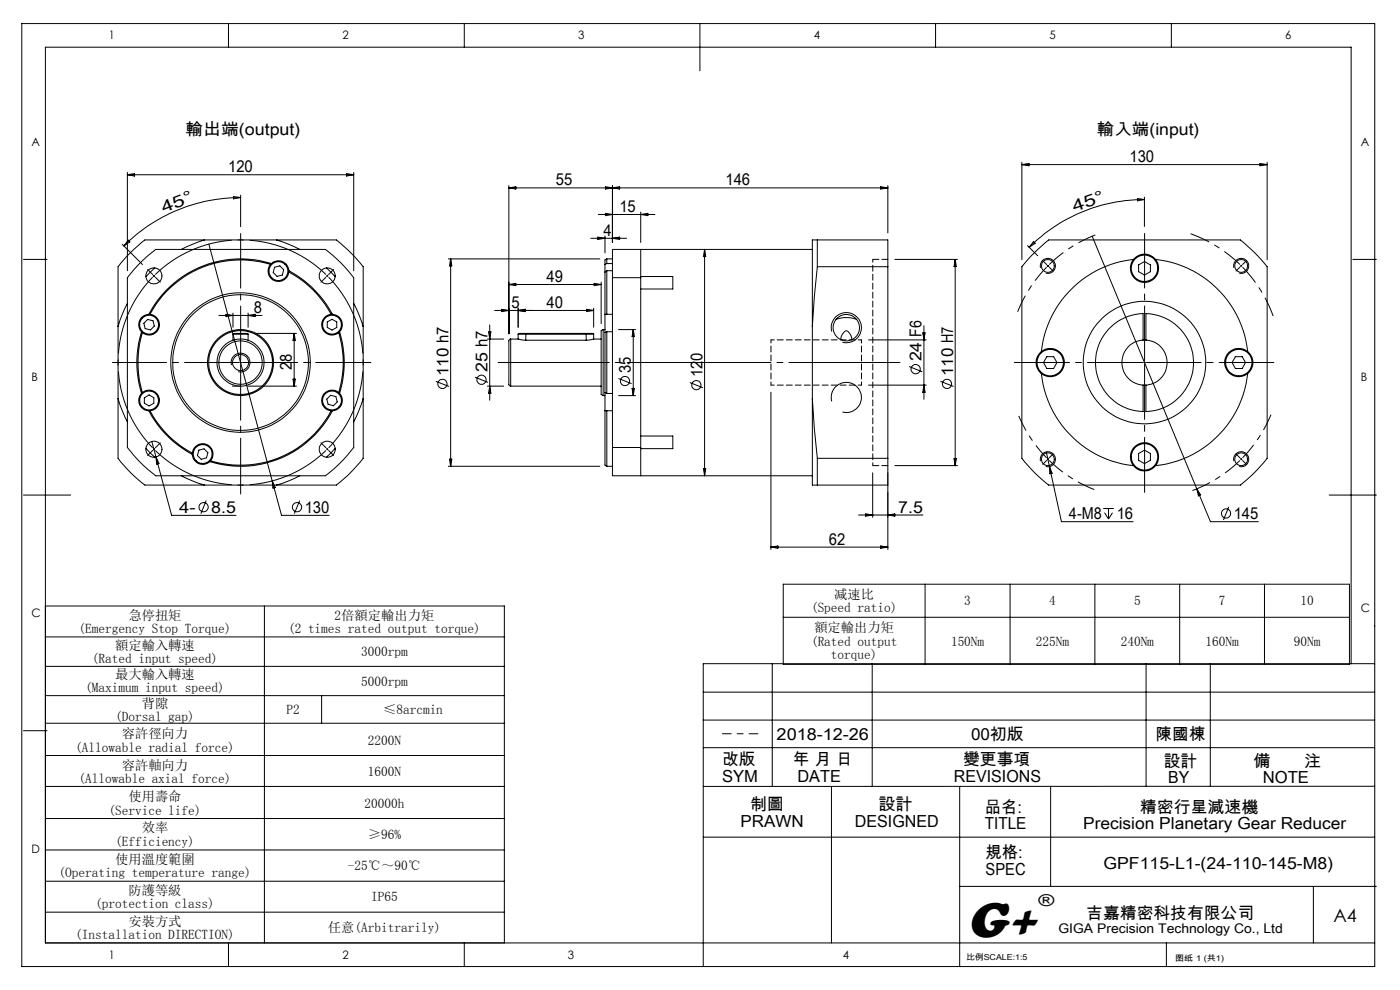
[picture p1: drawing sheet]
<svg xmlns="http://www.w3.org/2000/svg" width="297mm" height="210mm" viewBox="0 0 297 210" stroke-linecap="round" stroke-linejoin="round" font-family="sans-serif">
<g fill="none" stroke="#000" stroke-width=".21">
<path d="M4.6 5h287v200h-287zM48.5 5v5M98.5 5v5M148.5 5v10M198.5 5v5M248.5 5v5M27 36.6v20.8M27 37.1h48M27 37.1l1.5-.3v.6zM73.5 36.8l1.5 .3-1.5 .3zM75 36.6v20.8M107.9 39.4v31.4"/>
<path d="M107.9 39.9h80.4M107.9 39.9l1.5-.3v.5zM128.4 39.6l1.5 .3-1.5 .2zM129.9 39.9l1.5-.3v.5zM129.9 39.4v12M186.8 39.6l1.5 .3-1.5 .2zM188.3 39.4v10M216.8 34.4v20.7M216.8 34.9h52M216.8 34.9l1.5-.2v.5zM267.3 34.7l1.5 .2-1.5 .3zM268.8 34.4v20.7"/>
<path d="M5 55h5M25.9 51.8l4.3 4.3M27.2 50.9l.4 .4-1.3 .9zM29.8 55.7l3.2-2.8h36a30.2 30.2 0 0 1 6 6v36a30.2 30.2 0 0 1-6 6h-36a30.2 30.2 0 0 1-6-6v-36zM32.5 58.4l.3 .3M32.8 58.4l-.3 .3M32.8 56.8l-1.8 1.9M43.4 50.9h-12.7a32.5 32.5 0 0 0-5.7 5.7v12.7M43.4 50.9l-2.5 .9-2.4 1.1M43.4 50.9h15.3M44.3 51.8l15.4 57.5h10.1M49.5 41.7l1.5 .2-1.5 .3z"/>
<path d="M51 41.9a35.1 35.1 0 0 0-24.7 10.3M51 41.4v6.7M57.4 56.1a21.8 21.8 0 0 0-25.6 10.6M57.4 56.1a2.21 2.21 0 0 0 .8 3.5 2.21 2.21 0 0 0 3.1-1.9M57.6 55.9a22 22 0 0 0-26 10.8M57.6 55.9a2.2 2.2 0 0 1 2.3-.4 2.2 2.2 0 0 1 1.4 1.9M57.6 55.9l-.2 .2M58.2 56.7l1.2-.3 .8 .8-.3 1.1-1.1 .3-.8-.8zM58.7 50.9l2.5 .9 2.4 1.1M58.7 50.9h12.7a36 36 0 0 1 5.6 5.7v12.7M61.3 57.7a21.6 21.6 0 0 1 8.9 9M61.3 57.4a22.2 22.2 0 0 1 9.2 9.3"/>
<path d="M61.3 57.4v.3M69.3 56.8l1.8 1.9M95.1 54.9h32.1M95.6 54.9v44M95.6 54.9l.2 1.5h-.4zM125.3 50.5h7.6M126.8 50.3l1.5 .2-1.5 .3zM126.9 45.5h12M127.5 59.9v8.7M128.3 50.1v3.5M128.3 57.7v9M128.3 56.1v1.6"/>
<path d="M128.4 45.3l1.5 .2-1.5 .2zM128.7 57.4v9.3M128.7 54.9v1M128.7 54.9l-.4 .2v1M128.7 54.9h1.2M128.7 57.4l-.4 .3M128.7 57.4h1.2M128.7 55.9l-.4 .2M128.7 55.9h1.2M129.9 50.5l1.5-.2v.5zM129.9 58.9v36M129.9 58.9h6"/>
<path d="M135.9 58.7h6.8v2.6h-6.8M135.9 52.9v6M135.9 45v6.4M135.9 58.9v36M135.9 45.5l1.5-.2v.4zM149.5 52.9v48M149.5 52.9l.2 1.5h-.5zM172.3 52.9h-42.4v6M173.4 56.6l-1.1 12.7M173.4 50.9v5.7M173.4 50.9h14.9v5.7M173.4 50.9h-1.1v18.4"/>
<path d="M173.4 56.6h14.9M188.3 56.6v40.6M189.8 55h13.3M202.6 55v43.8M202.6 55l.3 1.5h-.5zM218 52.1l2.1 2.1M219.3 51.3l.3 .3-1.3 .8zM219.5 53.6l3-2.7h40.6a36 36 0 0 1 5.7 5.7v40.6a32.5 32.5 0 0 1-5.7 5.7h-40.6a32.5 32.5 0 0 1-5.7-5.7v-40.6zM220.7 56.8a1.6 1.6 0 0 1 1.4-2 1.6 1.6 0 0 1 1.8 1.7 1.6 1.6 0 0 1-2 1.5M222.1 56.3l.3 .2M222.4 56.3l-.3 .2M231.7 50.1l22.2 53.6"/>
<path d="M240.5 55a3 3 0 0 1 4.6 0M240.5 55a22.1 22.1 0 0 0-19.6 19.6M240.5 55a3 3 0 0 0 .3 4.1 3 3 0 0 0 4 0 3 3 0 0 0 .3-4.1M241.3 42.1l1.5 .2-1.5 .3zM241.5 56.2l1.3-.7 1.3 .7v1.4l-1.3 .7-1.3-.7zM242.8 42.3a34.7 34.7 0 0 0-24.5 10.1M242.8 41.8v6.2M245.1 55a22.1 22.1 0 0 1 19.6 19.6M261.8 56.8a1.6 1.6 0 0 1 1.4-2 1.6 1.6 0 0 1 1.7 1.7 1.6 1.6 0 0 1-2 1.5M287 55h5M25 69.3v15.3M27 64.3l-1.1 2.4-.9 2.6"/>
<path d="M30 70.4a22 22 0 0 0 0 13.1M30 70.4l.2 .1M30.2 70.5a22.6 22.6 0 0 0 0 12.8M31.3 67.8l1.2 .2 .2 1.2-.8 .8-1.1-.3-.3-1.1zM31.6 66.7a2.2 2.2 0 0 0-2 1.3 2.2 2.2 0 0 0 .4 2.4M31.6 66.7h.2M31.8 66.7a2.21 2.21 0 0 1 1.9 3 2.21 2.21 0 0 1-3.5 .8M46.4 66.9h9.2M47.9 66.7l1.5 .2-1.5 .3zM49.1 77.4a2 2 0 0 1 1.8-2.5 2 2 0 0 1 2.1 2.2 2 2 0 0 1-2.5 1.7M49.4 70.9l.2-.2h2.9l.1 .2M49.4 70.9h3.2"/>
<path d="M49.4 66.4v3M49.4 70.9v1.3M52.6 66.4v3M52.6 70.9v1.3M52.6 66.9l1.5-.2v.5zM53.9 70.7h9M62.4 70.7v11.2M62.4 70.7l.3 1.5h-.5zM69.4 68.3l1-.6 1 .6v1.2l-1 .5-1-.5zM70.2 66.7a2.21 2.21 0 0 0-1.8 3 2.21 2.21 0 0 0 3.5 .8M70.2 66.7h.3M70.5 66.7a2.2 2.2 0 0 1 2 1.3 2.2 2.2 0 0 1-.5 2.4"/>
<path d="M71.9 70.5a21.8 21.8 0 0 1 0 12.8M72 70.4a22 22 0 0 1 0 13.1M72 70.4l-.1 .1M75 64.3l1.1 2.4 .9 2.6M77 69.3v15.3M103.4 71.9h3.5M103.6 70.4h.5l-.2 1.5zM103.9 68.9v16M105 65.9h20.9M106.4 65.6l1.5 .3-1.5 .2zM107.9 60.4l1.5-.3v.5zM107.9 60.4h19.6"/>
<path d="M108.3 71.9l-.4 .3v9.4l.4 .3M108.3 71.9v10M108.3 71.9h1.6M109.9 65.9l1.5-.3v.5zM109.9 65.4v4M109.9 71.9l1.6 .3M109.9 70.9h1.6M109.9 70.9v1M111.5 70.7h-1.4l-.2 .2M111.5 70.7v.2M111.5 70.7h12.9M111.5 72.2h12.9"/>
<path d="M111.5 70.9h12.9M111.5 70.9v1.3M124.4 70.7h1.4l.1 .2M124.4 70.7v.2M124.4 70.9h1.5M124.4 70.9v1.3M124.4 65.6l1.5 .3-1.5 .2zM125.9 71.9l-1.5 .3M125.9 70.9v1M125.9 71.9h1.6M125.9 65.4v4M126 60.1l1.5 .3-1.5 .2z"/>
<path d="M128 69.9v14M128 69.9l-.5 .2v13.6l.5 .2M128 69.9h.3M128.3 70.5v12.8M128.3 66.7v3.8M128.3 66.7h1.6M128.7 70.4v13.1M128.7 70.4h1.2M128.7 70.4l-.4 .1M131.2 69.9h3.6M134.3 69.9v14M134.3 69.9l.3 1.5h-.5z"/>
<path d="M172.3 69.3v15.3M176.5 70.3a3.2 3.2 0 0 1 2.8-4 3.2 3.2 0 0 1 3.4 3.5 3.2 3.2 0 0 1-4 2.8M177.4 67.7a6.7 6.7 0 0 1 4.3 0M178.4 72.1a1.59 1.59 0 0 1 1.3-1.9l.3 .2a2.24 2.24 0 0 1 .7 1.7M184.3 72.1h12.2M192.9 77.7l2.8 1.2M195.8 70.6h.5l-.3 1.5zM196 69.1v15.6M220.9 74.6a3.1 3.1 0 0 0 0 4.7M220.9 79.3a22 22 0 0 0 19.6 19.5M220.9 74.6a3 3 0 0 1 4.1 .3 3 3 0 0 1 0 4.1 3 3 0 0 1-4.1 .3M222.1 75.7h1.4l.7 1.2-.7 1.3h-1.4l-.7-1.3z"/>
<path d="M242.5 72.1a4.8 4.8 0 0 0-4.5 4.8 4.8 4.8 0 0 0 4.5 4.8M242.5 72.1v-5.6a10.4 10.4 0 0 0-10.1 10.4 10.4 10.4 0 0 0 10.1 10.4v-5.6M242.5 72.1h.6M243.1 72.1v-5.6a10.4 10.4 0 0 1 10.1 10.4 10.4 10.4 0 0 1-10.1 10.4v-5.6M243.1 72.1a4.8 4.8 0 0 1 4.5 4.8 4.8 4.8 0 0 1-4.5 4.8M262.1 75.7h1.4l.7 1.2-.7 1.3h-1.4l-.7-1.3zM264.7 79.3a22 22 0 0 1-19.6 19.5M264.7 74.6a3.1 3.1 0 0 1 0 4.7M264.7 74.6a3 3 0 0 0-4.1 .3 3 3 0 0 0 0 4.1 3 3 0 0 0 4.1 .3M25 84.6l.4 1.3 1.6 3.6M25 84.6v12.6a29.5 29.5 0 0 0 5.7 5.7h12.7M30 83.5a2.17 2.17 0 0 0-.4 2.3 2.17 2.17 0 0 0 2 1.3"/>
<path d="M30.2 83.3a2.2 2.2 0 0 1 3.5 .8 2.2 2.2 0 0 1-1.9 3M30.2 83.3l-.2 .2M30.6 84.4l1-.6 1 .6v1.1l-1 .6-1-.6zM31 95.1l1.8 1.9M31.6 87.1a21.9 21.9 0 0 0 9.2 9.3M31.6 87.1h.2M31.8 87.1a21.3 21.3 0 0 0 9 9M32.2 93.7l4.2 15.6h13.7M33.1 96.9l.6 1.4-.5 .2zM40.8 96.4a2.2 2.2 0 0 0 1.3 1.9 2.2 2.2 0 0 0 2.4-.4M40.8 96.1a2.19 2.19 0 0 1 3.1-1.8 2.19 2.19 0 0 1 .8 3.4M40.8 96.1v.3"/>
<path d="M42.2 95.5l1.1-.3 .8 .8-.3 1.1-1.1 .3-.8-.8zM44.7 97.7l-.2 .2M49.3 81.9h1.7M52.5 81.9h10.4M62.2 80.4h.5l-.3 1.5zM69.3 84.7l.8-.9 1.2 .3 .2 1.2-.8 .8-1.1-.3zM70.2 87.1a21.8 21.8 0 0 1-25.5 10.6M70.2 87.1h.3M70.5 87.1a22 22 0 0 1-26 10.8M71.1 95.1l-1.8 1.9M71.9 83.3a2.2 2.2 0 0 0-3.5 .8 2.2 2.2 0 0 0 1.8 3M71.9 83.3l.1 .2"/>
<path d="M72 83.5a2.17 2.17 0 0 1 .5 2.3 2.17 2.17 0 0 1-2 1.3M77 84.6l-.9 2.5-1.1 2.4M77 84.6v12.6a32.5 32.5 0 0 1-5.6 5.7h-12.7M92.5 80.9l2.8 1.1M95.1 98.9h32.1M95.4 97.4h.4l-.2 1.5zM100.8 80l2.7 1.1M103.4 81.9h3.5M103.9 81.9l.2 1.5h-.5zM108.3 81.9h19.2M128 83.9h.3M128.3 83.2v3.9"/>
<path d="M128.3 87.1v11.6l.4 .2M128.3 83.3l.4 .2M128.3 87.1h1.6M128.7 87.1v11.8M128.7 98.9h1.2M128.7 83.5h1.2M129.9 94.9v6h42.4M129.9 94.9h6M131.2 80.3l2.8 1.1M131.2 83.9h3.6M134.1 82.4h.5l-.3 1.5zM135.9 92.5h6.8v2.7h-6.8"/>
<path d="M135.9 94.9v6M146.3 81.1l2.8 1.2M149.2 99.4h.5l-.2 1.5zM163.5 83.2v33.3M172.3 84.6l.5 6.3 .6 6.3M172.3 84.6v18.3h1.1M173.4 97.2v5.7M173.4 97.2h14.9M176.5 85.2a3.2 3.2 0 0 1 2.8-4.1 3.2 3.2 0 0 1 3.4 3.5 3.2 3.2 0 0 1-4 2.8M184.3 81.7h12.2M188.3 97.2v5.7h-14.9M189.8 98.8h13.3"/>
<path d="M196 81.7l.3 1.5h-.5zM199.5 80.9l2.8 1.1M202.4 97.3h.5l-.3 1.5zM220.7 97.8a1.59 1.59 0 0 1 1.4-2 1.59 1.59 0 0 1 1.8 1.7 1.59 1.59 0 0 1-2 1.4M222 95.8l.6 3.2M222.6 99l2.6 11.7h15.2M222.6 99l.6 1.4-.5 .1zM240.5 98.8a3 3 0 0 0 4.6 0M240.5 98.8a3 3 0 0 1 .3-4.1 3 3 0 0 1 4 0 3 3 0 0 1 .3 4.1M241.5 96.2l1.3-.7 1.3 .7v1.4l-1.3 .7-1.3-.7zM242.5 81.7h.6M261.8 97.8a1.59 1.59 0 0 1 1.4-2 1.59 1.59 0 0 1 1.7 1.7 1.59 1.59 0 0 1-2 1.4"/>
<path d="M5 105h10M38.5 100.9l3.6 1.6 1.3 .4M43.4 102.9h15.3M43.7 106.2l-1.1 2.8M57.7 102l.7 1.4-.5 .1zM63.6 106.2l-1.2 2.8M63.6 100.9l-2.4 1.1-2.5 .9M163.5 116.1h24.8M163.5 116.1l1.5-.3v.5zM182.1 109.2h13.7M183.7 109l1.4 .2-1.4 .3zM185.1 100.3v9.4"/>
<path d="M186.8 115.8l1.5 .3-1.5 .2zM188.3 100.3v16.2M188.3 109.2l1.5-.2v.5zM234 107.9h2.3M234.3 108.8l.9 1.3M235.2 107.9v2.2M236 108.8l-.8 1.3M253.9 103.7l2.9 7h10.1M253.9 103.7l.8 1.3-.5 .2zM260.7 107.5l-1.2 2.8M282 105h10M9.6 135.1h97.4"/>
<path d="M9.6 128.5h97.4v71.5M56.1 128.5v71.5M166.2 123.9h120.1v17h-120.1zM166.2 130.9h120.1M196.3 123.9v17M214.3 123.9v17M232.3 123.9v17M250.3 123.9v17M268.3 123.9v17M5 155h5M9.6 141.3h97.4M9.6 147.6h97.4"/>
<path d="M9.6 153.4h97.4M68.2 147.6v5.8M149.2 152.7h142.4M149.2 146.8h142.4M149.2 158.6h142.4M163.8 140.8v26M185 140.8v26M243.1 140.8v26M256.8 140.8v26M286.6 140.8v-130.8h-277v190h282M291.6 140.8h-142.4v64.2M9.6 160.3h97.4"/>
<path d="M9.6 166.8h97.4M9.6 173.6h97.4M149.2 177.6h142.4M176.4 166.8v33.2M203.6 166.8v38.2M222.9 166.8v21.2M291.6 166.8h-142.4M9.6 180.3h97.4M9.6 186.9h97.4M9.6 193.5h97.4M203.6 188h88.4M278.6 188v12"/>
<path d="M48.5 200v5M98.5 200v5M247.4 200v5"/>
<circle cx="32.7" cy="58.5" r="1.7"/>
<circle cx="59.1" cy="57.5" r="2"/>
<circle cx="69.4" cy="58.5" r="1.7"/>
<circle cx="222.3" cy="56.4" r="1.37"/>
<circle cx="242.8" cy="56.9" r="2.8"/>
<circle cx="263.3" cy="56.4" r="1.36"/>
<circle cx="31.6" cy="68.9" r="2"/>
<circle cx="51" cy="76.9" r="6.8"/>
<circle cx="51" cy="76.9" r="5"/>
<circle cx="51" cy="76.9" r="14.8"/>
<circle cx="51" cy="76.9" r="14.4"/>
<circle cx="51" cy="76.9" r="4.6"/>
<circle cx="51" cy="76.9" r="7"/>
<circle cx="51" cy="76.9" r="1.7"/>
<circle cx="70.4" cy="68.9" r="2"/>
<circle cx="179.5" cy="69.5" r="2.8"/>
<circle cx="194.3" cy="78.3" r=".98"/>
<circle cx="222.8" cy="76.9" r="2.8"/>
<circle cx="242.8" cy="76.9" r="13"/>
<circle cx="262.8" cy="76.9" r="2.8"/>
<circle cx="31.6" cy="84.9" r="2"/>
<circle cx="32.7" cy="95.3" r="1.71"/>
<circle cx="43" cy="96.3" r="2"/>
<circle cx="69.4" cy="95.3" r="1.71"/>
<circle cx="70.4" cy="84.9" r="2.01"/>
<circle cx="93.9" cy="81.4" r=".98"/>
<circle cx="102.2" cy="80.6" r=".98"/>
<circle cx="132.6" cy="80.8" r=".98"/>
<circle cx="147.7" cy="81.7" r=".98"/>
<circle cx="200.9" cy="81.4" r=".98"/>
<circle cx="222.3" cy="97.4" r="1.37"/>
<circle cx="242.8" cy="96.9" r="2.8"/>
<circle cx="263.3" cy="97.4" r="1.36"/>
<circle cx="43.2" cy="107.6" r=".98"/>
<circle cx="63" cy="107.6" r=".98"/>
<circle cx="260.1" cy="108.9" r=".97"/>
</g>
<path d="M222 56.7a29 29 0 0 0-6.1 9.4M222.6 97.7a29 29 0 0 0 9.5 6.2" fill="none" stroke="#000" stroke-width=".21" stroke-dasharray="30.5 1.3 1.3 1.3" stroke-dashoffset="26.7" stroke-linecap="butt"/>
<path d="M222.6 56.1a29 29 0 0 1 9.8-6.3" fill="none" stroke="#000" stroke-width=".21" stroke-dasharray="30.5 1.3 1.3 1.3" stroke-dashoffset="26.5" stroke-linecap="butt"/>
<path d="M69.4 58.5l-.1-.1M69.4 58.5l.2 .1M263.3 56.4l-.1-.2M263.3 56.4l.2 .1M32.7 95.3l.1 .1M32.7 95.3l-.2-.2M69.4 95.3l.2-.2M69.4 95.3l-.1 .1M222.3 97.4l.2 .1M222.3 97.4l-.1-.1M263.3 97.4l.2-.1M263.3 97.4l-.1 .1" fill="none" stroke="#000" stroke-width=".21" stroke-dasharray="30.5 1.3 1.3 1.3" stroke-linecap="butt"/>
<path d="M263 56.1a29 29 0 0 0-10.4-6.5M263.6 56.7a29 29 0 0 1 6.5 10.3" fill="none" stroke="#000" stroke-width=".21" stroke-dasharray="30.5 1.3 1.3 1.3" stroke-dashoffset="26.2" stroke-linecap="butt"/>
<path d="M263.6 97.1a29 29 0 0 0 6-9.1" fill="none" stroke="#000" stroke-width=".21" stroke-dasharray="30.5 1.3 1.3 1.3" stroke-dashoffset="26.9" stroke-linecap="butt"/>
<path d="M263 97.7a29 29 0 0 1-10 6.4" fill="none" stroke="#000" stroke-width=".21" stroke-dasharray="30.5 1.3 1.3 1.3" stroke-dashoffset="26.4" stroke-linecap="butt"/>
<path d="M222 97.1a29 29 0 0 1-5.9-8.9" fill="none" stroke="#000" stroke-width=".21" stroke-dasharray="30.5 1.3 1.3 1.3" stroke-dashoffset="27" stroke-linecap="butt"/>
<path d="M32.4 58.8a26 26 0 0 0 0 36.2M69.1 58.2a26 26 0 0 0-36.1 0M33 95.6a26 26 0 0 0 36.1 0M69.7 95a26 26 0 0 0 0-36.2" fill="none" stroke="#000" stroke-width=".21" stroke-dasharray="30.5 1.3 1.3 1.3" stroke-dashoffset="12.4" stroke-linecap="butt"/>
<path d="M105.7 76.9h85.2" fill="none" stroke="#000" stroke-width=".21" stroke-dasharray="30.5 1.3 1.3 1.3" stroke-dashoffset="6.9"/>
<path d="M153.3 155.6h7.5" fill="none" stroke="#000" stroke-width=".21" stroke-dasharray="30.5 1.3 1.3 1.3" stroke-dashoffset="28.6"/>
<path d="M188.4 55h-3.2M185.2 98.8h3.2" fill="none" stroke="#000" stroke-width=".21" stroke-dasharray="1.3 .6"/>
<path d="M182.8 72.1h-19.2M163.6 81.7h19.2M163.6 81.7v-9.6M182.8 81.7v-9.6" fill="none" stroke="#000" stroke-width=".21" stroke-dasharray="1.3 .6" stroke-dashoffset=".6"/>
<path d="M185.2 55v43.8" fill="none" stroke="#000" stroke-width=".21" stroke-dasharray="1.3 .6" stroke-dashoffset=".7"/>
<g fill="none" stroke="#000" stroke-width=".21" stroke-dasharray="30.5 1.3 1.3 1.3">
<path d="M32.4 58.2l-1.1-1M32.9 58.8l1.1 1.1M69.2 58.8l-1.1 1.1M69.4 58.5l.2-.1M69.4 58.5l-.1 .1M69.7 58.2l1.1-1M222 56.1l-.8-.8M222.6 56.7l.8 .8M263 56.7l-.8 .8M263.3 56.4l.2-.2M263.3 56.4l-.1 .1M263.6 56.1l.8-.8"/>
<path d="M51 76.9v-.2M51 76.9h-.2M51 76.9v.2M51 76.9h.3M242.8 76.9v-.2M242.8 76.9h-.2M242.8 76.9v.2M242.8 76.9h.2M32.4 95.6l-1.1 1M32.7 95.3l-.2 .1M32.7 95.3l.1-.2M32.9 95l1.1-1.1"/>
<path d="M69.2 95l-1.1-1.1M69.4 95.3l.2 .1M69.4 95.3l-.1-.2M69.7 95.6l1.1 1M222 97.7l-.8 .8M222.3 97.4l-.1 .1M222.3 97.4l.2-.1M222.6 97.1l.8-.8M263 97.1l-.8-.8M263.3 97.4l.2 .1M263.3 97.4l-.1-.1M263.6 97.7l.8 .8"/>
</g>
<path d="M51 76.5v-27M242.8 76.5v-27M243.2 76.9h27" fill="none" stroke="#000" stroke-width=".21" stroke-dasharray="30.5 1.3 1.3 1.3" stroke-dashoffset="18.9"/>
<path d="M51.4 76.9h27.3M242.4 76.9h-27.2M242.8 77.3v27.1" fill="none" stroke="#000" stroke-width=".21" stroke-dasharray="30.5 1.3 1.3 1.3" stroke-dashoffset="18.8"/>
<path d="M50.6 76.9h-26.7" fill="none" stroke="#000" stroke-width=".21" stroke-dasharray="30.5 1.3 1.3 1.3" stroke-dashoffset="19"/>
<path d="M51 77.3v27.5" fill="none" stroke="#000" stroke-width=".21" stroke-dasharray="30.5 1.3 1.3 1.3" stroke-dashoffset="18.6"/>
<text font-size="11" x="205.1" y="198.7">G+</text>
<text font-size="3.9" x="282.9" y="195.5">A4</text>
<g font-size="3.5">
<text x="39.3" y="28.6">輸出端(output)</text>
<text x="232.7" y="28.6">輸入端(input)</text>
<text x="239.6" y="34.4">130</text>
<text x="48.4" y="36.6">120</text>
<text x="117.9" y="39.3">55</text>
<text x="153.9" y="39.3">146</text>
<text x="34.7" y="45.2" transform="rotate(-22 34.7 45.2)">4 5 °</text>
<text x="131.4" y="45">15</text>
<text x="227.9" y="44.9" transform="rotate(-19 227.9 44.9)">4 5 °</text>
<text x="128" y="50">4</text>
<text x="115.9" y="59.8">49</text>
<text x="108.5" y="65.4">5</text>
<text x="115.9" y="65.4">40</text>
<text x="53.9" y="66.4">8</text>
<text x="195.5" y="71.4" transform="rotate(-90 195.5 71.4)">F6</text>
<text x="195.5" y="76.7" transform="rotate(-90 195.5 76.7)">24</text>
<text x="61.9" y="78.6" transform="rotate(-90 61.9 78.6)">28</text>
<text x="95.1" y="79.8" transform="rotate(-90 95.1 79.8)">110 h7</text>
<text x="103.4" y="78.9" transform="rotate(-90 103.4 78.9)">25 h7</text>
<text x="133.9" y="79.2" transform="rotate(-90 133.9 79.2)">35</text>
<text x="149" y="80.1" transform="rotate(-90 149 80.1)">120</text>
<text x="202.2" y="79.8" transform="rotate(-90 202.2 79.8)">110 H7</text>
<text x="38" y="108.8">4-</text>
<text x="44.8" y="108.8">8.5</text>
<text x="64.6" y="108.8">130</text>
<text x="190.6" y="108.7">7.5</text>
<text x="226.8" y="110.2">4-M8</text>
<text x="236.9" y="110.2">16</text>
<text x="261.7" y="110.2">145</text>
<text x="175.9" y="115.5">62</text>
<text x="164.8" y="157">2018-12-26</text>
<text x="206" y="157">00初版</text>
<text x="245.2" y="157">陳國棟</text>
<text x="153.2" y="162.3">改版</text>
<text x="153.2" y="165.8">SYM</text>
<text x="168.2" y="162.3">年 月 日</text>
<text x="169.2" y="165.8">DATE</text>
<text x="202.4" y="165.8">REVISIONS</text>
<text x="204.3" y="162.3">變更事項</text>
<text x="246.9" y="162.6">設計</text>
<text x="247.9" y="166.1">BY</text>
<text x="265.9" y="162.6">備</text>
<text x="267.9" y="166.1">NOTE</text>
<text x="276.6" y="162.6">注</text>
<text x="159.1" y="171.9">制圖</text>
<text x="186.4" y="171.9">設計</text>
<text x="208.9" y="172.4">品名:</text>
<text x="241.8" y="172.4">精密行星減速機</text>
<text x="157.1" y="175.4">PRAWN</text>
<text x="181.3" y="175.4">DESIGNED</text>
<text x="208.9" y="175.9">TITLE</text>
<text x="229.8" y="175.9">Precision Planetary Gear Reducer</text>
<text x="209.1" y="182.1">規格:</text>
<text x="209.1" y="185.6">SPEC</text>
<text x="234.1" y="184.3">GPF115-L1-(24-110-145-M8)</text>
<text x="220.3" y="192.2">®</text>
<text x="230.5" y="194.8">吉嘉精密科技有限公司</text>
</g>
<g font-size="2.8">
<text x="27.2" y="131.4">急停扭矩</text>
<text x="71" y="131.4">2倍額定輸出力矩</text>
<text x="172.1" y="129.8">(Speed ratio)</text>
<text x="177" y="127">减速比</text>
<text x="204.6" y="128.4">3</text>
<text x="222.6" y="128.4">4</text>
<text x="240.6" y="128.4">5</text>
<text x="258.6" y="128.4">7</text>
<text x="275.9" y="128.4">10</text>
<text x="16.7" y="134.2">(Emergency Stop Torque)</text>
<text x="24.4" y="137.8">額定輸入轉速</text>
<text x="61.1" y="134.2">(2 times rated output torque)</text>
<text x="172.1" y="136.9">(Rated output</text>
<text x="172.8" y="134.1">額定輸出力矩</text>
<text x="201.8" y="136.9">150Nm</text>
<text x="219.8" y="136.9">225Nm</text>
<text x="237.8" y="136.9">240Nm</text>
<text x="255.8" y="136.9">160Nm</text>
<text x="274.5" y="136.9">90Nm</text>
<text x="19.5" y="140.6">(Rated input speed)</text>
<text x="76.6" y="139.2">3000rpm</text>
<text x="176.3" y="139.8">torque)</text>
<text x="18.1" y="146.9">(Maximum input speed)</text>
<text x="24.4" y="144">最大輸入轉速</text>
<text x="76.6" y="145.5">5000rpm</text>
<text x="24.4" y="152.9">(Dorsal gap)</text>
<text x="30.1" y="150.1">背隙</text>
<text x="60.8" y="151.5">P2</text>
<text x="81.3" y="151.5">≤8arcmin</text>
<text x="16" y="159.4">(Allowable radial force)</text>
<text x="25.8" y="156.6">容許徑向力</text>
<text x="78" y="158">2200N</text>
<text x="16.7" y="166.1">(Allowable axial force)</text>
<text x="25.8" y="163.3">容許軸向力</text>
<text x="78" y="164.7">1600N</text>
<text x="23" y="172.8">(Service life)</text>
<text x="27.2" y="170">使用壽命</text>
<text x="77.3" y="171.4">20000h</text>
<text x="24.4" y="179.4">(Efficiency)</text>
<text x="30.1" y="176.6">效率</text>
<text x="78" y="178">≥96%</text>
<text x="24.4" y="183.2">使用溫度範圍</text>
<text x="73.8" y="184.6">-25℃～90℃</text>
<text x="12.4" y="186">(Operating temperature range)</text>
<text x="27.2" y="189.8">防護等級</text>
<text x="78.7" y="191.2">IP65</text>
<text x="20.2" y="192.6">(protection class)</text>
<text x="27.2" y="196.3">安裝方式</text>
<text x="69.6" y="197.7">任意(Arbitrarily)</text>
<text x="224.5" y="197.8">GIGA Precision Technology Co., Ltd</text>
<text x="16" y="199.2">(Installation DIRECTION)</text>
</g>
<g font-size="2.5">
<text x="23.1" y="8.4">1</text>
<text x="72.7" y="8.4">2</text>
<text x="122.7" y="8.4">3</text>
<text x="172.7" y="8.4">4</text>
<text x="222.7" y="8.4">5</text>
<text x="272.7" y="8.4">6</text>
<text x="6.7" y="30.9">A</text>
<text x="288.7" y="30.9">A</text>
<text x="6.7" y="80.9">B</text>
<text x="288.7" y="80.9">B</text>
<text x="6.7" y="130.9">C</text>
<text x="288.7" y="129.9">C</text>
<text x="6.7" y="180.9">D</text>
<text x="23.1" y="203.4">1</text>
<text x="72.7" y="203.4">2</text>
<text x="120.5" y="203.4">3</text>
<text x="178.8" y="203.4">4</text>
</g>
<g font-size="1.7">
<text x="204.9" y="203.7">比例SCALE:1:5</text>
<text x="249.3" y="203.8">图纸 1 (共1)</text>
</g>
</svg>
